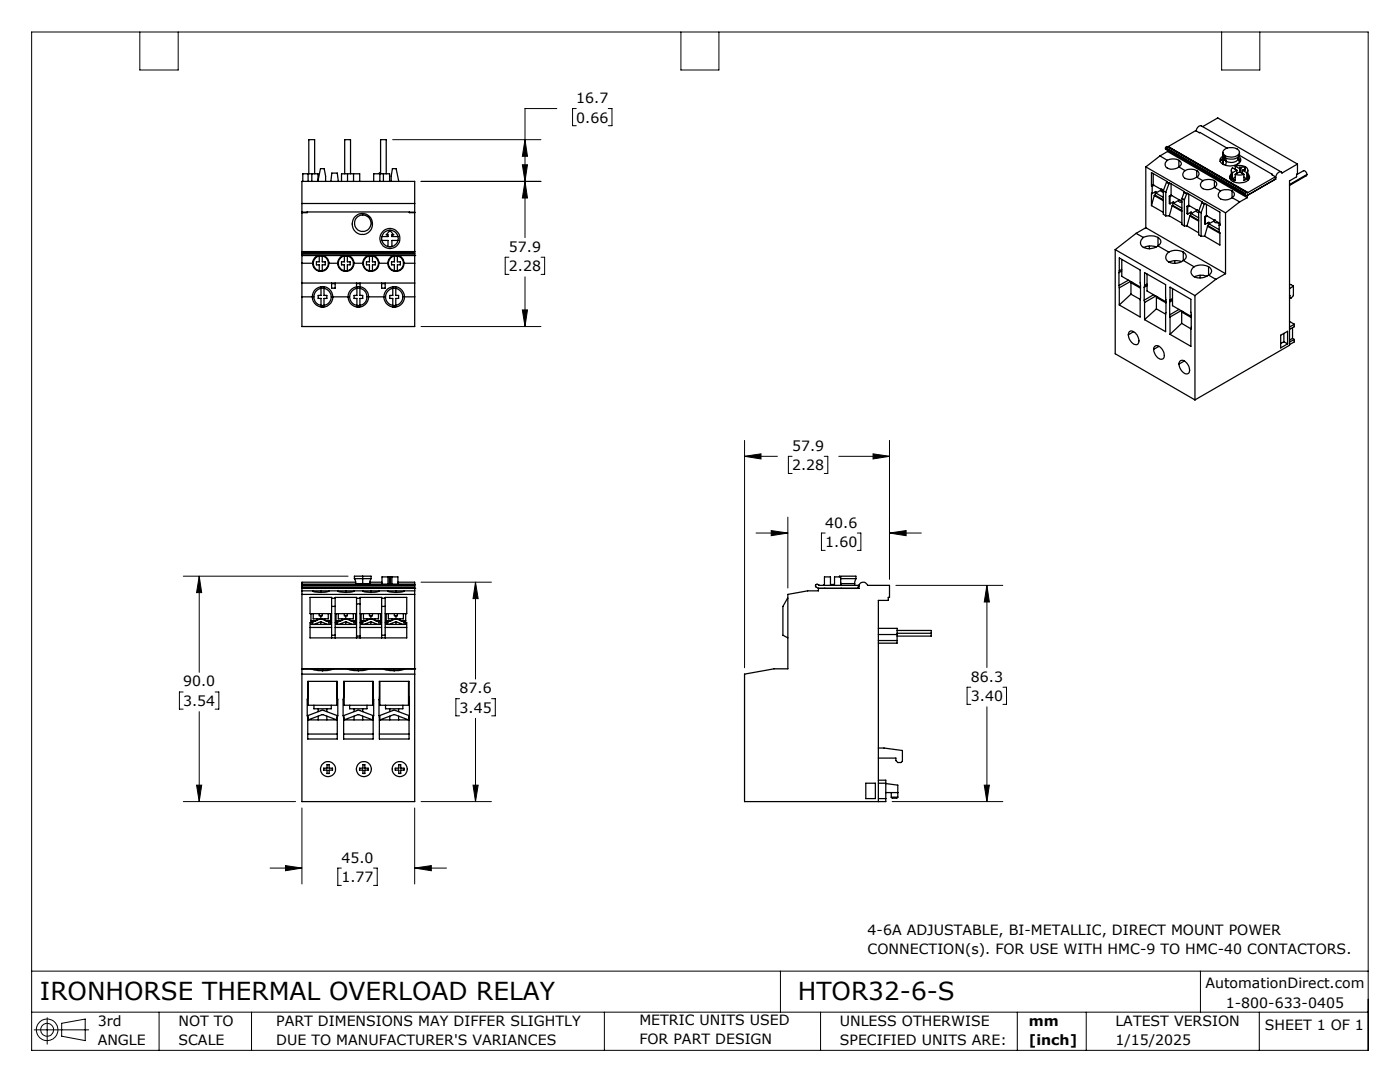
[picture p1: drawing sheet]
<svg xmlns="http://www.w3.org/2000/svg" width="279mm" height="216mm" viewBox="0 0 279 216" stroke-linecap="round" stroke-linejoin="round" font-family="sans-serif">
<g fill="none" stroke="#000" stroke-width=".25">
<path d="M61.5 34.7h-1.1v1.5M61.5 34.7v1.5M61.5 34.7h.7M61.6 34.7v-6.8h1.2v6.8M62.2 34.7h1.3v1.5M62.2 34.7v1.5M63.5 36.1l.5-2.4h.7l.3 1.4v1.1M66 36.2l.2-1.7h1.1l.2 1.7M68.8 34.7v-6.8h1.2v6.8M69.4 34.7h-1.2v1.5M69.4 34.7h1.2M69.4 34.7v1.5"/>
<path d="M70.6 34.7h1.2v1.5M70.6 34.7v1.5M75.8 34.7h-1.2v1.5M75.8 34.7v1.5M75.8 34.7h.7M76 34.7v-6.8h1.1v6.8M76 34.5h-.3v.2M76.5 34.7h1.3v1.5M76.5 34.7v1.5M78.1 36.2v-1.1l.2-1.4h.8l.5 2.5M228.7 33.3l15.9 9.2M228.7 33.3v12.1"/>
<path d="M229.8 37.1l.1 .1M229.9 38.6h-.1v2.4M229.9 37.2v1.4M230.2 36.9l.1 .1M230.2 34.6v2.3M230.2 36.9l-.4 .2M230.3 37l1.9 1M230.3 37l-.4 .2M230.4 39l-.6 2M230.4 39l1.8 1M230.5 38.3v.6M230.5 38.9l1.7 1"/>
<path d="M230.5 38.9l-.1 .1M230.7 38.5l1.5 .9M230.7 38.5v-.3l-.8 .4M231.5 31.1l-2.8 2.2M231.5 31.1l1.5 .9M231.7 37.8h.1M231.7 37.8v.4M231.7 37.9l-1 .6M231.9 38.3h.3M232.2 38.1l.5 .3M232.2 38.1v4.7l.5 .3M232.6 29.5v.3l15.9 9.1"/>
<path d="M232.6 29.5l15.9 9.2M232.6 29.5l15.9 9.1M232.6 29.5h.1M232.7 38.4v4.7M232.8 36.4l.5 .3M232.8 36.4l-.6 1.7M232.9 29.2l-.3 .3M232.9 36.3l.5 .3M232.9 36.3v-.1l-3.1-1.8v2.7M232.9 29.2l15.9 9.2M232.9 29.2h.2M232.9 36.3l-.1 .1"/>
<path d="M233 32a.96 .96 0 0 0-.4 1.1 .96 .96 0 0 0 1 .7 2.45 2.45 0 0 0 1.7-.5M233 32a2.45 2.45 0 0 1 2.3 0M233 30.2l-1.5 .9M233 30.2l15.9 9.2M233 30v.2M233.1 29.2h.1M233.1 29.2l15.9 9.3M233.2 29.2l15.9 9.2M233.2 29.2l5.4-3.1 .8 .4 .1-.1 5.4 3.2M233.3 36.7l-.6 1.7M233.4 36.6v-.1l3 1.7v.2M233.4 39.1v1.5l.1 .1"/>
<path d="M233.4 36.6l-.1 .1M233.4 39.1l.1 .1M233.5 39.2v1.5M233.7 38.9l.2 .1M233.7 36.7v2.2M233.7 38.9l-.3 .2M233.9 39l2 1.2M233.9 39l-.4 .2M235.2 39.8h.1M235.2 39.8v.4M235.2 40l-1 .6M235.3 32a.68 .68 0 0 1 .5 .6 .68 .68 0 0 1-.5 .7"/>
<path d="M235.3 32v1.3M235.3 33.3l1.2 .7M235.9 39.6l.5 .3M235.9 39.6v5.2l.5 .3M236.3 38.4l.5 .3M236.3 38.4l-.4 1.2M236.3 38.4h.1M236.4 39.9v5.2M236.4 38.4l.5 .3M236.5 34a.94 .94 0 0 0-.4 1.2 .94 .94 0 0 0 1 .6 2.21 2.21 0 0 0 1.7-.5M236.5 34a2.51 2.51 0 0 1 2.3 0M236.8 38.7l-.4 1.2"/>
<path d="M236.9 38.7v-.2l3 1.9M236.9 38.7h-.1M237.2 38.7v2.3M238.7 26.1a1.02 1.02 0 0 1 1-1l16 9.2M238.8 34a.69 .69 0 0 1 .5 .7 .69 .69 0 0 1-.5 .6M238.8 35.3l1.3 .8M238.8 34v1.3M240 25.3l3-1.8 15.9 9.2M240.1 36.1a.95 .95 0 0 0-.5 1.1 .95 .95 0 0 0 1.1 .6 2.21 2.21 0 0 0 1.7-.4M240.1 36.1a2.74 2.74 0 0 1 2.3 0M242.4 36.1a.72 .72 0 0 1 .4 .6 .72 .72 0 0 1-.4 .7M242.4 37.4l1.2 .7"/>
<path d="M242.4 36.1v1.3M243.6 38.1a.95 .95 0 0 0-.4 1.1 .95 .95 0 0 0 1 .7 2.21 2.21 0 0 0 1.7-.5M243.6 38.1a2.74 2.74 0 0 1 2.3 0M244.1 31.2a.87 .87 0 0 0-.6 .8 .87 .87 0 0 0 .6 .8M244.1 31.6l-.6 .6M244.1 30.4v.7l.4 .4M244.1 31.2v1.1M244.1 32.4v.4M244.1 31.6l.2-.1zM244.1 31.1v.1M244.2 30.1a2.26 2.26 0 0 1 3.1 0 1.08 1.08 0 0 1-1.2 1.2 1.61 1.61 0 0 1-2-1zM244.2 31.2l.1 .4"/>
<path d="M244.2 32l-.1 .4 .1 .4M244.2 31.2v.8M244.3 31.6l-.1 .4M244.3 31.6l.4 .6M244.5 31.5l.2 .7M244.5 31.1v.4M244.7 32.2l-.1 .8M245.7 34.7a.88 .88 0 0 0-.3 .9 .88 .88 0 0 0 .8 .7 2.47 2.47 0 0 0 3.2-.8l-.1-.5-.3-.3M245.7 35.2l-.3 .4 .3-.4M245.7 34v2M245.9 38.1a.72 .72 0 0 1 .4 .7 .72 .72 0 0 1-.4 .6M245.9 39.4l1.5 .9"/>
<path d="M245.9 38.1v1.3M246 35.7l.2 .2M246 34.5v1.2M246.2 35.9v.4M246.5 34.8v1.2l-.3-.1M246.5 34.8l.7 .1 1-.1M246.5 33.2a2.02 2.02 0 0 1 2.5 .7l-.2 .6M246.5 33.2v.6M246.5 35.3l-.5 .4M246.5 33.2l.9 .5M246.8 34l-.8-.5a.68 .68 0 0 0 0 1M246.8 34.5l.1 .1"/>
<path d="M246.8 34l-.8 .5M246.8 34v.6M247.1 31.6l.1-.4a.95 .95 0 0 1 .3 1 .95 .95 0 0 1-.8 .7 3 3 0 0 1-2.6-.1M247.1 31.6l.3 .8M247.1 31.6l.5 .5M247.1 31.6a1.59 1.59 0 0 1-2.4 .6M247.3 31l6.6 3.8M247.4 30.4a1.37 1.37 0 0 1-1.9 1.4l-1-.3M247.4 34.3l-.9 .5M247.4 34.3l.8 .5M247.4 33.7v.6M247.6 33.5l-.2 .2"/>
<path d="M247.6 33.5v.9M247.9 34.6h.1M248 34v.6M248 34l.8 .5M248.2 34.8v1.2l.6-.3M248.2 35.3l.6 .4M248.4 33.3l.1 .1v.6l-.3-.2-.2 .2M248.4 33.3l-1 .1 .2 .1M248.4 33.3v.6M248.5 38.6v.1M248.8 38.4l-.3 .2M248.8 38.4l.2 .1"/>
<path d="M248.8 34.5v1.2M248.8 39h.1M248.9 39.4l-1.5 .9M248.9 39v.4M249 35.2l.3 .4-.3-.4M249 34v2M249.1 38.4l-.1 .1M253.9 34.8v.1M253.9 34.8h-.1l.7 .5M254.5 35.3v.4l-5.6 3.3h-.3l-.1-.3M254.5 35.3l-5.4 3.1M254.5 35.7h.1"/>
<path d="M254.5 35.3l.1 .1M254.6 35.7l-5.7 3.3M254.6 35.4v.3M258.9 32.7l-3.1 1.8a.47 .47 0 0 0-.4-.3 .47 .47 0 0 0-.4 .4l-.4 .8M258.9 32.7v2l-.1 .1v.5l-1.4 .8v32.8l-18.9 10.9M260.8 34.8a.67 .67 0 0 0-.7-.7l-1.3 .8M260.8 34.8v.2l-3.4 2M260.8 34.8l-3.4 2M60.3 40.6v1.7M60.3 50.6v.3M60.3 50.2v.1M60.3 51h.1"/>
<path d="M60.3 40.6v-4.4h22.5v4.4M60.3 50.9v14.3h22.5v-14.3M60.3 42.3v7.9M60.3 50.3v.3M60.3 51h22.5M60.3 42.3h22.5M60.3 40.6h22.5M60.3 50.9h22.5M60.3 50.6h22.5M60.3 50.3h22.5M60.3 50.2h22.5M60.3 52.5h2.1"/>
<path d="M60.3 56.5h22.5M60.3 59.2h2M61.3 42.3v.1h-1M62.3 59.2a2.05 2.05 0 0 1 2.1-2 2.05 2.05 0 0 1 2 2M62.3 59.2a2.05 2.05 0 0 0 2.1 2.1 2.05 2.05 0 0 0 2-2.1M62.4 52.5a1.62 1.62 0 0 0 1.6 1.7 1.62 1.62 0 0 0 1.7-1.7M63.5 51a1.61 1.61 0 0 0-1.1 1.5M63.7 51.1a1.49 1.49 0 0 0-1.2 1.4 1.49 1.49 0 0 0 1.2 1.5M63.7 51.1l.3-.1a1.5 1.5 0 0 1 1.5 1.7 1.5 1.5 0 0 1-1.8 1.3M63.7 51.1v1.1h-.6v.6h.6v1.2M63.7 51v.1M63.7 54v.1"/>
<path d="M64.1 57.5a1.72 1.72 0 0 0-1.4 1.7 1.72 1.72 0 0 0 1.4 1.7M64.1 57.5h.6M64.1 57.5v1.4h-.6v.6h.6v1.4M64.1 57.2v.3M64.3 51v1.2h.6v.6h-.6v1.4M64.5 51a1.73 1.73 0 0 1 1.2 1.5M64.6 57.2v.3M64.7 57.5a1.71 1.71 0 0 1 1.4 1.7 1.71 1.71 0 0 1-1.4 1.7M64.7 57.5v1.4h.5v.6h-.5v1.4M65.7 52.5h1.7M66.2 56.5v1h.7v-1M66.2 56.6h.7"/>
<path d="M66.4 59.2h3.1M67.4 52.5a1.64 1.64 0 0 0 1.6 1.7 1.64 1.64 0 0 0 1.7-1.7M68.5 51a1.69 1.69 0 0 0-1.1 1.5M68.7 51.1a1.49 1.49 0 0 0-1.2 1.4 1.49 1.49 0 0 0 1.2 1.5M68.7 51.1l.2-.1a1.5 1.5 0 0 1 1.6 1.6 1.5 1.5 0 0 1-1.8 1.4M68.7 51.1v1.1h-.5v.6h.5v1.2M68.8 51v.1M68.8 54v.1M69.3 51v1.2h.6v.6h-.6v1.4M69.5 59.2a2.05 2.05 0 0 0 2 2.1 2.05 2.05 0 0 0 2.1-2.1M69.5 51a1.69 1.69 0 0 1 1.2 1.5M70.7 52.5h1.7"/>
<path d="M71.2 56.5v.7h.7M71.2 56.6h.7M71.3 57.2l-.1 1.7h-.5v.6h.5l.1 1.8M71.4 57.2a2.01 2.01 0 0 0-1.9 2M71.8 57.2v.3M71.8 57.5a1.72 1.72 0 0 1 1.4 1.7 1.72 1.72 0 0 1-1.4 1.7M71.8 57.5a1.72 1.72 0 0 0-2 1.7 1.72 1.72 0 0 0 2 1.7M71.8 57.5v1.4h.6v.6h-.6v1.4M71.9 57.2a2.11 2.11 0 0 1 1.7 2M71.9 56.5v.7M72.4 52.5a1.62 1.62 0 0 0 1.6 1.7 1.62 1.62 0 0 0 1.6-1.7M73.5 51a1.73 1.73 0 0 0-1.1 1.5"/>
<path d="M73.6 59.2h3M73.7 51v1.2h-.6v.6h.6v1.3M74.3 51v.1M74.3 54v.2M74.3 51.1a1.49 1.49 0 0 1 1.2 1.4 1.49 1.49 0 0 1-1.2 1.5M74.3 51.1l-.2-.1a1.5 1.5 0 0 0-1.6 1.7 1.5 1.5 0 0 0 1.8 1.3M74.3 51.1v1.1h.6v.6h-.6v1.2M74.5 51a1.73 1.73 0 0 1 1.1 1.5M75.6 52.5h1.8M76.2 56.5v1h.7v-1M76.2 56.6h.7M76.2 47.2a1.63 1.63 0 0 1 1.6-1.3 1.63 1.63 0 0 1 1.6 1.3"/>
<path d="M76.2 48a1.57 1.57 0 0 0 1.2 1.2M76.2 47.2v.8M76.2 47.2h1.2v-.4h-.3l.6-.7h.2l.7 .7h-.4v.4h1.2M76.2 48h1.2v1.2M76.6 59.2a2.05 2.05 0 0 1 2.1-2 2.05 2.05 0 0 1 2 2M76.6 59.2a2.05 2.05 0 0 0 2.1 2.1 2.05 2.05 0 0 0 2-2.1M77.4 52.5a1.62 1.62 0 0 0 1.6 1.7 1.62 1.62 0 0 0 1.6-1.7M77.4 49.2h.8M78.4 57.2v1.7h-.6v.6h.6v1.8M78.5 51a1.73 1.73 0 0 0-1.1 1.5M78.7 51.1l.3-.1a1.5 1.5 0 0 1 1.5 1.7 1.5 1.5 0 0 1-1.8 1.3M78.7 51.1a1.49 1.49 0 0 0-1.2 1.4 1.49 1.49 0 0 0 1.2 1.5"/>
<path d="M78.7 51.1v1.1h-.6v.6h.6v1.2M78.7 51v.1M78.7 54v.1M79 57.2v.3M79 57.5a1.72 1.72 0 0 1 1.4 1.7 1.72 1.72 0 0 1-1.4 1.7M79 57.5a1.72 1.72 0 0 0-2.1 1.7 1.72 1.72 0 0 0 2.1 1.7M79 57.5v1.4h.6v.6h-.6v1.4M79.3 51v1.2h.6v.6h-.6v1.4M79.4 48a1.57 1.57 0 0 1-1.2 1.2M79.4 47.2v.8M79.4 48h-1.2v1.2M79.5 51a1.73 1.73 0 0 1 1.1 1.5"/>
<path d="M80.6 52.5h2.2M80.7 59.2h2.1M81.7 42.3v.1h1.1M82.8 40.6v1.7M82.8 50.6v.3M82.8 50.2v.1M82.8 51h.1M82.8 42.3v7.9M82.8 50.3v.3M222.6 49.8l15.9 9.2M222.6 49.8v20.8l15.9 9.2M223.3 54.4v2.6"/>
<path d="M223.3 57l.1 .4M223.4 54v-2.5l4.1 2.4v9.4l-4.1-2.4M223.4 57.4v3.5M223.4 54l-.1 .4M223.9 51.8v3.3l3.7 2.2M223.9 53.8l-.5 .2M223.9 54.1l-.6 .3M225.2 55.9l-1.9 1.1M225.6 56.2l-2.2 1.2M225.7 56.4l.2-.1 .2 .1M225.7 58.7l-2.3 2.2M225.7 58.7l1.9 1.1"/>
<path d="M225.7 56.4l1.9 1.1M225.7 56.4v2.3M226.7 46.6l-4.1 3.2M226.7 46.6l1.5 .8M228.2 47.4a1.2 1.2 0 0 0-.5 1.4 1.2 1.2 0 0 0 1.3 .8l1.4-.1 .7-.4M228.2 47.4l1.2-.3h.9l.8 .3M228.4 57.3v2.6M228.4 59.9v.5M228.4 57v-2.6l4.2 2.4v9.4l-4.2-2.4M228.4 57v.3M228.7 45.4l15.9 9.2M228.7 45.4l-2 1.2"/>
<path d="M228.9 54.7v3.4l3.8 2.1M228.9 56.7l-.5 .3M228.9 57l-.5 .3M229.4 49.1v.5M229.8 41l2.4 1.4M230.2 58.8l-1.8 1.1M230.7 59.1l-2.3 1.3M230.8 49.3a3.5 3.5 0 0 0-2.6 .1M230.8 59.3l.1-.1 .2 .1M230.8 59.3l1.9 1.1M230.8 59.3v2.3M231.1 47.4a.91 .91 0 0 1 .6 .8 .91 .91 0 0 1-.6 .9"/>
<path d="M231.1 49.1l2.2 1.2M231.1 47.4v1.7M232.7 43.1h.7M233.3 50.3a1.19 1.19 0 0 0-.6 1.4 1.19 1.19 0 0 0 1.3 .8l1.4-.1 .7-.4M233.3 50.3l1.1-.3h1l.7 .3M233.4 43.1l2.5 1.4M233.5 59.9v-2.6l4.2 2.4v9.4l-4.2-2.4M233.5 59.9l-.1 .4M233.9 41.1l-.5 2M233.9 41.1l2 1.1M234 57.6v3.4l3.7 2.1M234 59.6l-.5 .3"/>
<path d="M234 59.9l-.6 .4M234.1 40.4v.6M234.1 41l-.2 .1M234.1 41l1.8 1M234.2 40.6v-.3l-.7 .4M234.2 40.6l1.7 .9M234.5 52v.6M235.4 40.3l.5 .1M235.8 52.2a3.1 3.1 0 0 0-2.5 .1M236.1 50.3a.88 .88 0 0 1 .6 .8 .88 .88 0 0 1-.6 .9M236.1 52l2.2 1.2M236.1 50.3v1.7"/>
<path d="M236.4 45.1h.5M236.9 41.2v1.4l.1 .1M236.9 45.1l2.3 1.4M236.9 41.2l.1 .1M237 41.3v1.4M237.2 41l.2 .1M237.2 41l-.3 .2M237.4 41.1l1.8 1M237.4 41.1l-.4 .2M237.5 43.1l-.6 2M237.5 43.1l1.7 1M237.6 42.4v.6"/>
<path d="M237.6 43l-.1 .1M237.6 43l1.6 1M237.7 42.6v-.3l-.7 .4M237.7 42.6l1.5 .9M238.3 53.2a1.19 1.19 0 0 0-.5 1.5 1.19 1.19 0 0 0 1.3 .8l.9-.1 1.2-.5M238.3 53.2l1.2-.3 .9 .1 .8 .2M238.5 59v20.8M238.8 41.9h.1M238.8 41.9v.4M238.8 42l-1.1 .6M239 42.4h.2M239.2 42.2l.5 .2"/>
<path d="M239.2 42.2v4.6l.5 .3M239.5 54.9v.6M239.7 47.1h.7M239.7 42.4v4.7M239.9 40.4l.4 .3M239.9 40.4l-.7 1.8M239.9 40.4l.5 .3M239.9 40.4h.1M240.3 40.7l-.6 1.7M240.4 40.7v-.1l3.1 1.7v2.7l-.2-.1M240.4 43.2v1.5h.2M240.4 40.7h-.1"/>
<path d="M240.4 43.2l.2 .1M240.6 43.3v1.4M240.8 43l.1 .1M240.8 40.8v2.2M240.8 43l-.4 .2M240.9 55.1a3.5 3.5 0 0 0-2.5 .1M240.9 43.1l2.6 1.5M240.9 43.1l-.3 .2M241 45.2l-.6 1.9M241 45.2l2.5 1.4M241.1 44.4v.6M241.1 45l-.1 .2"/>
<path d="M241.1 45l2.2 1.3M241.2 53.2a.87 .87 0 0 1 .6 .9 .87 .87 0 0 1-.6 .8M241.2 54.9l1.4 .8M241.2 53.2v1.7M241.3 44.7v-.4l-.7 .4M241.3 44.7l2 1.1M242.3 43.9h.1M242.3 43.9v.4M242.3 44.1l-1 .6M242.5 44.4l.9 .1M242.6 55.7l-4.1 3.3M243.2 44.5l.3 .3"/>
<path d="M243.3 44.9l.2 4-3.1-1.8M243.5 44.8l-.2 .1M244.6 54.6l-2 1.1M244.6 42.5v12.1M247.4 40.3l-2.8 2.2M257.4 59v.4M257.4 56.8h.2l.5 .3M258.1 57.1v1.7l-.5 .7-.2-.2M258.1 57.1l-.7 .5M64.1 60.9h.6M64.1 61v.3M64.6 61v.3"/>
<path d="M71.8 61v.3M79 61v.3M225.4 66.1a1.31 1.31 0 0 1 1.6 1 1.04 1.04 0 0 1-.2 1.7 1.89 1.89 0 0 1-1.4-2.7zM226.2 66.2l-1 .6M228.4 60.4v3.4M230.4 69.2a1.03 1.03 0 0 1 1.6 .6 1.27 1.27 0 0 1 0 1.8 1.84 1.84 0 0 1-1.8-1.9zM230.8 61.6l-2.4 2.2M230.8 61.6l1.8 1.1M231.3 69.1l-1.1 .6M233.4 60.3v2.5M233.4 62.8l.1 .5M233.5 63.3v3.4"/>
<path d="M235.3 61.7l-1.9 1.1M235.5 72a1.51 1.51 0 0 1 1.8 1.4 .78 .78 0 0 1-.2 1.1 .78 .78 0 0 1-1.1-.3 1.76 1.76 0 0 1-.5-2.2zM235.7 62l-2.2 1.3M235.8 62.3v2.2M235.8 64.5l-2.3 2.2M235.8 64.5l1.9 1.1M235.8 62.3l1.9 1.1M236 62.1l.2 .1M236 62.2l-.2 .1M236.4 72l-1.1 .6M255.6 66.9l1.4-.8v2.5l-1.4 .8zM256.2 66.5v1.7"/>
<path d="M256.2 68.2l-.6 .3M256.2 68.2l.8 .4M257.4 64.1l.9 .6M258 65.4v2.1M258 67.5l-.6 .4M258 67.5l.3 .2M258.3 64.7v.5l-.9 .5M258.3 67.7v.5l-.9 .6M258.3 64.7l-.9 .6M258.3 67.7l-.9 .6M60.3 116.8v.3M60.3 116.6v.1"/>
<path d="M60.3 117.4h.1M60.3 116.6h22.5M60.3 117.1v42.8h22.5v-42.8M60.3 116.7v.1M60.3 118.6h22.5M60.3 117.9h2.1M60.3 117.1h22.5M60.3 116.8h22.5M60.3 116.7h22.5M60.3 117.4h22.5M62.4 117.9l.4 .2 1.2 .1M62.4 117.9h1.6"/>
<path d="M64 117.9h1.7M64 117.9v.3M65.7 117.9l-.6 .2-1.1 .1M65.7 117.9h1.7M66.2 119.4h.7M67.4 117.9l.4 .2 1.2 .1M67.4 117.9h1.6M69 117.9h1.7M69 117.9v.3M70.7 117.9l-.6 .2-1.1 .1M70.7 117.9h1.7M70.7 115.5l.3 1"/>
<path d="M70.7 115.5h1.7M70.8 117.4h.1M71 116.2h-10.7v.4M71 116.5h1.4M71 116.5v.1M71.2 119.4h.7M72.4 117.9l.4 .2 1.2 .1M72.4 117.9h1.6M72.4 115.5v1M72.4 115h-1.7v.5M72.4 115.5h1.6M72.4 115h1.6v.5"/>
<path d="M72.4 117.4h.1M72.4 116.5h1.4M72.4 115v.5M72.4 116.5v.1M73.8 116.5v.1M73.8 116.2h2.4M74 117.4h.1M74 117.9h1.6M74 117.9v.3M74 115.5l-.2 1M75.6 117.9l-.6 .2-1 .1M75.6 117.9h1.8"/>
<path d="M76.2 117.4h.1M76.2 119.4h.7M77.4 117.9l.4 .2 1.2 .1M77.4 117.9h1.6M77.4 115.1h-1.2v1.5M77.4 115.1v1.5M77.4 115.1h.8M77.7 115.1v1.5M77.8 117.4h.1M77.9 115.1v1.5M78.2 115.1h1.2v1.5M78.2 115.1v1.5"/>
<path d="M79 117.9h1.6M79 117.9v.3M79.4 116.2h3.4v.4M79.5 117.4h.1M80.6 117.9l-.6 .2-1 .1M80.6 117.9h2.2M82.8 116.8v.3M82.8 116.6v.1M82.8 117.4h.1M82.8 116.7v.1M157.2 119.4l-1 1.6v5.8l1 .5M163.3 117.4h8.1a.91 .91 0 0 1 .6-1.2 .91 .91 0 0 1 1.1 .6h4.4v2.4h-.2v.6h-2v40.1"/>
<path d="M163.3 117.4v.5h-2.1l-4 .7v14.9h-2.7l-5.9 1v25.4h28.2v-4.2h-1.5M164.5 117.4h.1M164.5 116.8v-1.7h1.2v1.5h.8v-1.5h1.3v1.7M167.5 115.1v-.1h3.3v.5M167.8 117.4h.1M167.8 116.5v.2M167.8 116.5h2.8M167.8 115.5h3M167.8 116.2v.3M170.6 116.5v.3M170.8 115.5l-.2 1M171.3 116.8v.6"/>
<path d="M171.4 116.8h-7.9l-.3-.2a.32 .32 0 0 0-.4 .1 .32 .32 0 0 0 0 .4l.5 .3M60.3 133.5h.1M60.3 134.5h22.5M60.3 133.5h22.5M61.4 136h5.9l.1 3.6-.1 7.9h-5.9l-.1-4.7zM61.5 136v4.7h5.7v-4.7M61.9 125.2h4.3M62.1 124.2h-.2v3.1h19.3v-3.1h-.2M62.1 122.4v2.2h3.9v-2.2M62.1 123.8h1M62.1 123.9h.9M62.4 124.6v-.5l1.6-.6 1.7 .6v.5"/>
<path d="M62.5 122.4v1.1h1.5M62.7 124.6l1.3-.5 1.4 .5M63.3 123.5v.3M63.3 124.4v.2M63.7 122.4v.5h.3M64 122.9v.6M64 124.1v.5M64.3 122.4v.5h-.3M64.4 133.5h-2.1l.5 .2 1.6 .1M64.4 133.5h2l-.7 .2-1.3 .1M64.4 133.5v.3M64.8 123.5v.3"/>
<path d="M64.8 124.4v.2M64.9 123.8h1.1M65 123.9h1M65.5 122.4v1.1h-1.5M66 124.2h.2M66.2 126.8h.7M66.2 122.4h-4.3v-3.2h4.3v8.1M66.2 121h.7M66.9 127.3v-8.1h4.3v8.1M66.9 122.4h4.3M66.9 124.2h.2M66.9 125.2h4.3"/>
<path d="M67.1 122.4v2.2h3.9v-2.2M67.1 123.8h1.1M67.1 123.9h.9M67.4 124.6v-.5l1.6-.6 1.7 .6v.5M67.5 122.4v1.1h1.5M67.6 124.6l1.4-.5 1.4 .5M68.2 123.5v.3M68.2 124.4v.2M68.6 136h5.9l.1 3.6-.1 7.9h-5.9l-.1-4.7zM68.7 136v4.7h5.7v-4.7M68.7 122.4v.5h.3M69 122.9v.6"/>
<path d="M69 124.1v.5M69.3 122.4v.5h-.3M69.8 123.5v.3M69.8 124.4v.2M69.9 123.8h1.1M70 123.9h1M70.5 122.4v1.1h-1.5M71 124.2h.2M71.2 120.5h.7M71.2 126.9h.7M71.5 133.5h-2l.4 .2 1.6 .1M71.5 133.5h2.1l-.8 .2-1.3 .1"/>
<path d="M71.5 133.5v.3M71.9 127.3v-8.1h4.3v8.1M71.9 122.4h4.3M71.9 124.2h.2M71.9 125.2h4.3M72.1 122.4v2.2h3.9v-2.2M72.1 123.8h1M72.1 123.9h.9M72.4 124.6v-.5l1.6-.6 1.6 .6v.5M72.5 122.4v1.1h1.5M73.2 123.5v.3M73.2 124.4v.2"/>
<path d="M73.7 122.4v.5h.3M74 124.1l1.4 .5M74 124.1l-1.4 .5M74 122.9v.6M74 124.1v.5M74.3 122.4v.5h-.3M74.8 123.5v.3M74.8 124.4v.2M74.9 123.8h1.1M75 123.9h1M75.5 122.4v1.1h-1.5M75.7 136h5.9v11.5h-5.9z"/>
<path d="M75.8 136v4.7h5.7v-4.7M76 124.2h.2M76.2 126.8h.7M76.2 121h.7M76.9 122.4h4.3v-3.2h-4.3v8.1M76.9 124.2h.2M76.9 125.2h4.3M77.1 122.4v2.2h3.9v-2.2M77.1 123.8h1M77.1 123.9h.9M77.4 124.6v-.5l1.6-.6 1.6 .6v.5M77.5 122.4v1.1h1.5"/>
<path d="M77.6 124.6l1.4-.5 1.4 .5M78.2 123.5v.3M78.2 124.4v.2M78.7 133.5h-2.1l.5 .2 1.6 .1M78.7 133.5h2l-.7 .2-1.3 .1M78.7 133.5v.3M78.7 122.4v.5h.3M79 122.9v.6M79 124.1v.5M79.3 122.4v.5h-.3M79.8 123.5v.3M79.8 124.4v.2"/>
<path d="M79.9 123.8h1.1M80 123.9h1M80.5 122.4v1.1h-1.5M82.8 133.5h.1M175.3 125.4h3.7v1.2M175.3 127.8h3.7M175.3 126.6h3.7M179 126.6v1.2M179 125.8h6.8v.6M179 127.8v.5h-3.7M179 126.4h6.8M185.8 126.4v.5h-6.8"/>
<path d="M61.4 146.5h5.9M61.4 143.7h5.9M61.5 142.8l3-1.1 2.7 1.1v.9l-2.8-1.1-2.9 1.1zM62.7 140.7v.7h3.4v-.7M63.5 141.4v.6M63.5 142.9v.8M65.2 141.4v.6M65.2 142.9v.8M65.3 152.6h.4v.7h.7v.4h-.7v.6h-.4v-.6h-.7v-.4l.7-.1zM65.7 153.2v.1M68.6 146.5h5.9M68.6 143.7h5.9"/>
<path d="M68.7 142.8l2.9-1.1 2.8 1.1v.9l-2.8-1.1-2.9 1.1zM69.8 140.7v.7h3.4v-.7M70.7 141.4v.6M70.7 142.9v.8M72.4 141.4v.6M72.4 142.9v.8M72.4 152.6h.4v.7h.7v.4h-.7v.6h-.4v-.6h-.6v-.4l.6-.1zM75.7 146.5h5.9M75.7 143.7h5.9M75.8 142.8l2.9-1.1 2.9 1.1v.9l-2.9-1.1-2.9 1.1zM76.9 140.7v.7h3.5v-.7M77.8 141.4v.6"/>
<path d="M77.8 142.9v.8M78.9 153.3h.7v-.7h.4v.6l.6 .1v.4h-.6v.6h-.4v-.6h-.7zM79.6 141.4v.6M79.6 142.9v.8M172.8 156.3h1.9v3h-1.9zM175.3 156.3h1.5M175.3 159.3h1.5M175.3 149.3h1.1l3.7 .5v2.1l-.3 .3h-.6l-.4-.4v-.5h-3.5M176.8 156.4l2.4 .3v2.4M176.8 158.2h2.4M177.9 159.1l.2 .2h.9l.2-.2M177.9 159.1h1.3"/>
<path d="M177.9 158.2v.9"/>
<circle cx="72.4" cy="44.7" r="2.06"/>
<circle cx="72.4" cy="44.5" r="1.65"/>
<circle cx="77.8" cy="47.6" r="2"/>
<circle cx="65.5" cy="153.5" r="1.49"/>
<circle cx="72.6" cy="153.5" r="1.51"/>
<circle cx="79.8" cy="153.5" r="1.51"/>
</g>
<g fill="none" stroke="#000" stroke-width=".2">
<path d="M6.3 6.4h266.7v203.2h-266.7zM27.9 6.4v7.6h7.7v-7.6M135.9 6.4v7.6h7.6v-7.6M243.8 6.4v7.6h7.6v-7.6M78.4 27.9h29.5M84 36.2h23.9M104.2 32.9h1.1l-.5 3.3zM104.8 36.2l.5 3.3h-1.1zM104.8 27.9l.5 3.3h-1.1zM111.1 21.7h-6.3v25.7M115 21.7h-.7v3.4h.7M121.4 21.7h.7v3.4h-.7"/>
<path d="M101.6 51.3h-.8v3.5h.8M104.8 55.2v10M108 51.3h.7v3.5h-.7M84 65.2h23.9M104.2 61.8h1.1l-.5 3.4zM148.6 91.1l3.3-.5v1zM148.6 91.1h6.6M148.6 87.9v45.3M158.1 91.1h-.8v3.4h.8M164.5 91.1h.7v3.4h-.7M167.4 91.1h10.1M174.2 90.6l3.3 .5-3.3 .5z"/>
<path d="M177.5 87.9v27.6M36.6 115h32.9M39.8 115l.5 3.3h-1.1zM39.8 115v19.2M84 116.2h14.1M94.9 116.2l.5 3.3h-1zM94.9 116.2v19.3M150.9 106.4h6.3M153.9 105.9l3.3 .5-3.3 .5zM157.2 103.2v14.1M164.7 106.4h-.8v3.4h.8M171.1 106.4h.7v3.4h-.7"/>
<path d="M177.5 106.4l3.3-.5v1zM177.5 106.4h6.4M178.8 116.8h21.3M197 116.8l.4 3.3h-1zM197 116.8v16.4M36.5 138.1h-.7v3.4h.7M42.9 138.1h.8v3.4h-.8M91.7 139.4h-.7v3.4h.7M98.1 139.4h.7v3.4h-.7M193.7 137.1h-.7v3.4h.7M200.2 137.1h.7v3.4h-.7M36.6 159.9h22.4"/>
<path d="M39.2 156.7h1.1l-.5 3.2zM39.8 142v17.9M84 159.9h14.1M94.4 156.7h1l-.5 3.2zM94.9 143.3v16.6M178 159.9h22.1M196.4 156.7h1l-.4 3.2zM197 141v18.9M53.9 173.2h6.4M57 172.7l3.3 .5-3.3 .5zM60.3 161.2v15.2M68.1 173.2h-.7v3.5h.7"/>
<path d="M74.5 173.2h.8v3.5h-.8M82.8 173.2l3.3-.5v1zM82.8 173.2h6.3M82.8 161.2v15.2M6.3 193.8h266.7M155.8 193.8v8.2M239.6 193.8v8.2M6.3 202h266.7M6.8 205.5h10.9M9.4 203.1v5.3M12.3 204.2l4.7-.9v4.3l-4.7-.8zM31.7 202v7.6"/>
<path d="M50.2 202v7.6M120.6 202v7.6M163.8 202v7.6M203 202v7.6M216.8 202v7.6M251.3 202v7.6"/>
<circle cx="9.4" cy="205.5" r="2.16"/>
<circle cx="9.4" cy="205.5" r="1.29"/>
</g>
<path d="M94.4 156.7h1l-.5 3.2zM94.9 116.2l.5 3.3h-1zM39.8 115l.5 3.3h-1.1zM39.2 156.7h1.1l-.5 3.2zM57 172.7l3.3 .5-3.3 .5zM82.8 173.2l3.3-.5v1zM148.6 91.1l3.3-.5v1zM174.2 90.6l3.3 .5-3.3 .5zM177.5 106.4l3.3-.5v1zM153.9 105.9l3.3 .5-3.3 .5zM197 116.8l.4 3.3h-1zM196.4 156.7h1l-.4 3.2zM104.2 61.8h1.1l-.5 3.4zM104.8 36.2l.5 3.3h-1.1zM104.2 32.9h1.1l-.5 3.3zM104.8 27.9l.5 3.3h-1.1z" fill="#000"/>
<g font-size="4.9">
<text x="8" y="199.6">IRONHORSE THERMAL OVERLOAD RELAY</text>
<text x="159.2" y="199.6">HTOR32-6-S</text>
</g>
<g font-size="2.8">
<text x="115" y="20.6">16.7</text>
<text x="115" y="24.5">0.66</text>
<text x="101.6" y="50.2">57.9</text>
<text x="101.6" y="54.1">2.28</text>
<text x="158.1" y="90">57.9</text>
<text x="158.1" y="93.9">2.28</text>
<text x="164.7" y="105.3">40.6</text>
<text x="164.7" y="109.2">1.60</text>
<text x="36.6" y="137">90.0</text>
<text x="193.8" y="136">86.3</text>
<text x="36.6" y="140.9">3.54</text>
<text x="91.7" y="138.3">87.6</text>
<text x="91.7" y="142.2">3.45</text>
<text x="193.8" y="139.9">3.40</text>
<text x="68.2" y="172.1">45.0</text>
<text x="68.2" y="176">1.77</text>
<text x="173.2" y="186.6">4-6A ADJUSTABLE, BI-METALLIC, DIRECT MOUNT POWER</text>
<text x="173.2" y="190.4">CONNECTION(s). FOR USE WITH HMC-9 TO HMC-40 CONTACTORS.</text>
<text x="240.6" y="197.1">AutomationDirect.com</text>
<text x="244.6" y="201.1">1-800-633-0405</text>
<text x="19.5" y="204.7">3rd</text>
<text x="19.5" y="208.5">ANGLE</text>
<text x="35.6" y="204.7">NOT TO</text>
<text x="35.6" y="208.5">SCALE</text>
<text x="55.1" y="204.7">PART DIMENSIONS MAY DIFFER SLIGHTLY</text>
<text x="55.1" y="208.5">DUE TO MANUFACTURER'S VARIANCES</text>
<text x="127.6" y="204.5">METRIC UNITS USED</text>
<text x="127.6" y="208.3">FOR PART DESIGN</text>
<text x="167.6" y="204.6">UNLESS OTHERWISE</text>
<text x="167.6" y="208.5">SPECIFIED UNITS ARE:</text>
<text x="205.3" y="204.7">mm</text>
<text x="205.3" y="208.5">[inch]</text>
<text x="222.6" y="208.5">1/15/2025</text>
<text x="222.6" y="204.7">LATEST VERSION</text>
<text x="252.4" y="205.6">SHEET 1 OF 1</text>
</g>
</svg>
